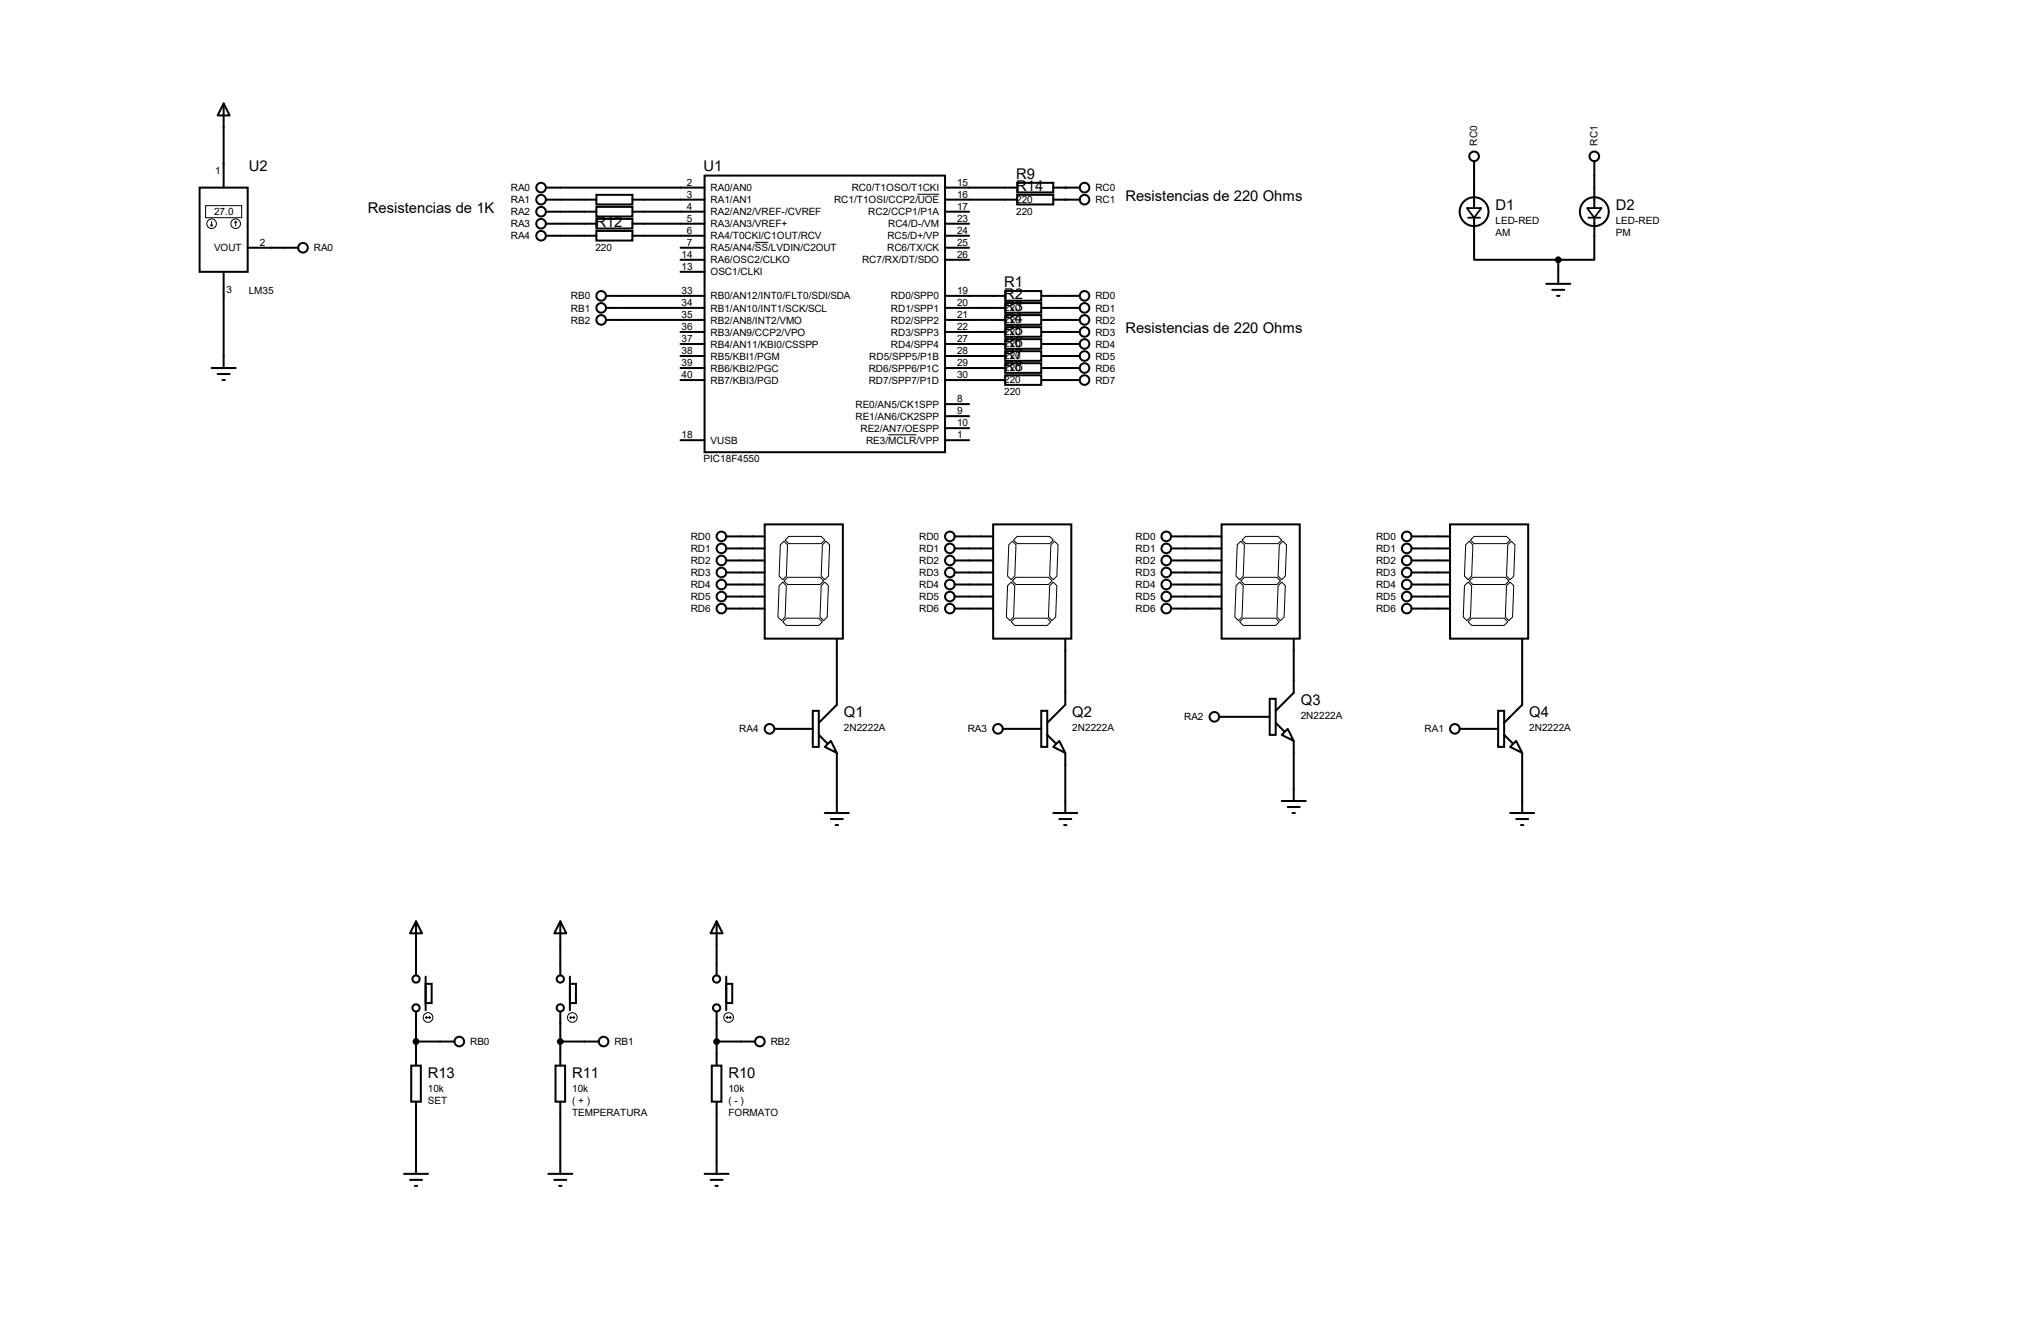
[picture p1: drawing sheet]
<svg xmlns="http://www.w3.org/2000/svg" width="432mm" height="279mm" viewBox="0 0 432 279" stroke-linecap="round" stroke-linejoin="round" font-family="sans-serif">
<g fill="none" stroke="#000" stroke-width=".42">
<path d="M42.2 39.6h10.1v17.8h-10.1zM47.2 21.8l1.3 2.6h-2.5zM47.2 21.8v17.8M115.3 39.6h33.5M148.8 37.1h50.8v58.4h-50.8zM199.6 39.6h15.3M214.9 38.6h7.6v2h-7.6zM222.5 39.6h5.6M311.4 34v9.9M336.8 34v9.9M47.2 57.4v20.3M52.3 52.3h10.7"/>
<path d="M115.3 42.2h10.7M115.3 44.7h10.7M115.3 47.2h10.7M115.3 49.8h10.7M126 41.1h7.6v2.1h-7.6zM126 43.7h7.6v2h-7.6zM126 46.2h7.6v2.1h-7.6zM126 48.8h7.6v2h-7.6zM133.6 42.2h15.2M133.6 44.7h15.2M133.6 47.2h15.2M133.6 49.8h15.2"/>
<path d="M143.8 52.3h5M143.8 54.9h5M143.8 57.4h5M199.6 42.2h15.3M199.6 44.7h5.1M199.6 47.2h5.1M199.6 49.8h5.1M199.6 52.3h5.1M199.6 54.9h5.1M214.9 41.1h7.6v2.1h-7.6zM222.5 42.2h5.6M311.4 46v8.9h17.8"/>
<path d="M326.6 59.9h5.1M329.2 54.9v5M336.8 46v8.9h-7.6M44.7 77.7h5.1M46 79h2.5M128 62.5h20.8M128 65h20.8M128 67.6h20.8M143.8 70.1h5M143.8 72.6h5M143.8 75.2h5M143.8 77.7h5"/>
<path d="M199.6 62.5h12.7M199.6 65h12.7M199.6 67.6h12.7M199.6 70.1h12.7M199.6 72.6h12.7M199.6 75.2h12.7M199.6 77.7h12.7M212.3 61.5h7.7v2h-7.7zM212.3 64h7.7v2h-7.7zM212.3 66.5h7.7v2.1h-7.7zM212.3 69.1h7.7v2h-7.7zM212.3 71.6h7.7v2.1h-7.7z"/>
<path d="M212.3 74.2h7.7v2h-7.7zM212.3 76.7h7.7v2h-7.7zM212.3 79.2h7.7v2.1h-7.7zM220 62.5h8.1M220 65h8.1M220 67.6h8.1M220 70.1h8.1M220 72.6h8.1M220 75.2h8.1M220 77.7h8.1M327.9 61.2h2.6M328.9 62.5h.5"/>
<path d="M47 80.3h.5M143.8 80.3h5M143.8 93h5M199.6 80.3h12.7M199.6 93h5.1M199.6 85.3h5.1M199.6 87.9h5.1M199.6 90.4h5.1M220 80.3h8.1M153.4 113.3h8.1M153.4 115.8h8.1M153.4 118.4h8.1"/>
<path d="M161.5 110.7h16.6v24.2h-16.6zM201.7 113.3h8.1M201.7 115.8h8.1M201.7 118.4h8.1M209.8 110.7h16.5v24.2h-16.5zM247.4 113.3h10.7M247.4 115.8h10.7M247.4 118.4h10.7M258.1 110.7h16.5v24.2h-16.5zM298.2 113.3h8.1M298.2 115.8h8.1M298.2 118.4h8.1"/>
<path d="M306.3 110.7h16.5v24.2h-16.5zM153.4 120.9h8.1M153.4 123.4h8.1M153.4 126h8.1M153.4 128.5h8.1M176.8 134.9v13.9l-3.8 3.9M201.7 120.9h8.1M201.7 123.4h8.1M201.7 126h8.1M201.7 128.5h8.1M225 134.9v13.9l-3.8 3.9M247.4 120.9h10.7"/>
<path d="M247.4 123.4h10.7M247.4 126h10.7M247.4 128.5h10.7M273.3 134.9v11.4l-3.8 3.8M298.2 120.9h8.1M298.2 123.4h8.1M298.2 126h8.1M298.2 128.5h8.1M321.6 134.9v13.9l-3.8 3.9M163.6 153.9h8.1M171.7 150.1h1.3v7.6h-1.3zM173 155.2l1.8 1.8"/>
<path d="M174.2 157.7l1.3-1.2 1.3 2.5zM176.8 159v12.7M211.8 153.9h8.2M220 150.1h1.2v7.6h-1.2zM221.2 155.2l1.8 1.8M222.5 157.7l1.3-1.2 1.2 2.5zM225 159v12.7M257.6 151.4h10.6M268.2 147.6h1.3v7.6h-1.3zM269.5 152.7l1.8 1.7M270.8 155.2l1.2-1.3 1.3 2.6zM273.3 156.5v12.7"/>
<path d="M308.4 153.9h8.1M316.5 150.1h1.3v7.6h-1.3zM317.8 155.2l1.7 1.8M319 157.7l1.3-1.2 1.3 2.5zM321.6 159v12.7M174.2 171.7h5.1M175.5 173h2.6M176.5 174.2h.5M222.5 171.7h5.1M223.8 173h2.5M224.8 174.2h.5M270.8 169.2h5"/>
<path d="M272 170.4h2.6M273 171.7h.6M319 171.7h5.1M320.3 173h2.5M321.3 174.2h.5M87.9 194.6l1.3 2.5h-2.6zM87.9 194.6v11.4M118.4 194.6l1.2 2.5h-2.5zM118.4 194.6v11.4M151.4 194.6l1.3 2.5h-2.6zM151.4 194.6v11.4M87.9 220h8.1"/>
<path d="M87.9 213.6v11.4M89.9 207.8h1.3v4h-1.3zM89.9 206.2v7.2M118.4 220h8.1M118.4 213.6v11.4M120.4 207.8h1.3v4h-1.3zM120.4 206.2v7.2M151.4 213.6v11.4M151.4 220h8.1M153.4 207.8h1.3v4h-1.3zM153.4 206.2v7.2M86.9 225h2v7.7h-2z"/>
<path d="M87.9 232.7v15.2M117.3 225h2.1v7.7h-2.1zM118.4 232.7v15.2M150.4 225h2v7.7h-2zM151.4 232.7v15.2M85.3 247.9h5.1M86.6 249.2h2.6M87.6 250.4h.5M115.8 247.9h5.1M117.1 249.2h2.5M118.1 250.4h.5M148.8 247.9h5.1"/>
<path d="M150.1 249.2h2.6M151.1 250.4h.5"/>
<circle cx="114.3" cy="39.6" r="1.02"/>
<circle cx="229.1" cy="39.6" r="1.02"/>
<circle cx="311.4" cy="33" r="1.02"/>
<circle cx="336.8" cy="33" r="1.02"/>
<circle cx="64" cy="52.3" r="1.02"/>
<circle cx="114.3" cy="42.2" r="1.02"/>
<circle cx="114.3" cy="44.7" r="1.02"/>
<circle cx="114.3" cy="47.2" r="1.02"/>
<circle cx="114.3" cy="49.8" r="1.02"/>
<circle cx="229.1" cy="42.2" r="1.02"/>
<circle cx="311.4" cy="44.7" r="3"/>
<circle cx="336.8" cy="44.7" r="3"/>
<circle cx="127" cy="65" r="1.02"/>
<circle cx="127" cy="62.5" r="1.02"/>
<circle cx="127" cy="67.6" r="1.02"/>
<circle cx="229.1" cy="75.2" r="1.02"/>
<circle cx="229.1" cy="65" r="1.02"/>
<circle cx="229.1" cy="67.6" r="1.02"/>
<circle cx="229.1" cy="70.1" r="1.02"/>
<circle cx="229.1" cy="62.5" r="1.02"/>
<circle cx="229.1" cy="72.6" r="1.02"/>
<circle cx="229.1" cy="77.7" r="1.02"/>
<circle cx="229.1" cy="80.3" r="1.02"/>
<circle cx="152.4" cy="115.8" r="1.02"/>
<circle cx="152.4" cy="113.3" r="1.02"/>
<circle cx="152.4" cy="118.4" r="1.02"/>
<circle cx="200.7" cy="113.3" r="1.02"/>
<circle cx="200.7" cy="118.4" r="1.02"/>
<circle cx="200.7" cy="115.8" r="1.02"/>
<circle cx="246.4" cy="115.8" r="1.02"/>
<circle cx="246.4" cy="113.3" r="1.02"/>
<circle cx="246.4" cy="118.4" r="1.02"/>
<circle cx="297.2" cy="115.8" r="1.02"/>
<circle cx="297.2" cy="113.3" r="1.02"/>
<circle cx="297.2" cy="118.4" r="1.02"/>
<circle cx="152.4" cy="126" r="1.02"/>
<circle cx="152.4" cy="123.4" r="1.02"/>
<circle cx="152.4" cy="120.9" r="1.02"/>
<circle cx="152.4" cy="128.5" r="1.02"/>
<circle cx="200.7" cy="120.9" r="1.02"/>
<circle cx="200.7" cy="126" r="1.02"/>
<circle cx="200.7" cy="128.5" r="1.02"/>
<circle cx="200.7" cy="123.4" r="1.02"/>
<circle cx="246.4" cy="120.9" r="1.02"/>
<circle cx="246.4" cy="123.4" r="1.02"/>
<circle cx="246.4" cy="126" r="1.02"/>
<circle cx="246.4" cy="128.5" r="1.02"/>
<circle cx="297.2" cy="120.9" r="1.02"/>
<circle cx="297.2" cy="123.4" r="1.02"/>
<circle cx="297.2" cy="128.5" r="1.02"/>
<circle cx="297.2" cy="126" r="1.02"/>
<circle cx="162.6" cy="153.9" r="1.02"/>
<circle cx="210.8" cy="153.9" r="1.02"/>
<circle cx="256.5" cy="151.4" r="1.02"/>
<circle cx="307.3" cy="153.9" r="1.02"/>
<circle cx="87.9" cy="212.9" r=".76"/>
<circle cx="87.9" cy="206.8" r=".76"/>
<circle cx="97" cy="220" r="1.02"/>
<circle cx="118.4" cy="212.9" r=".76"/>
<circle cx="118.4" cy="206.8" r=".76"/>
<circle cx="127.5" cy="220" r="1.02"/>
<circle cx="151.4" cy="206.8" r=".76"/>
<circle cx="151.4" cy="212.9" r=".76"/>
<circle cx="160.5" cy="220" r="1.02"/>
</g>
<g fill="#000">
<circle cx="225" cy="39.6" r=".21"/>
<circle cx="225" cy="42.2" r=".21"/>
</g>
<g fill="none" stroke="#000" stroke-width=".21">
<path d="M43.4 43.4h7.7v2.6h-7.7zM44.4 47.5l.3 .3M44.7 46.7v1.1M45 47.5l-.3 .3M49.8 46.7l-.3 .3M49.8 46.7l.2 .3M49.8 46.7v1.1M159.5 51.2h2.8M193.8 41h4.6M187.7 91.8h5.9M164.8 115.1l.8-.8 .8 .8-.3 6.6-.7 .7-.8-.7zM165.9 114l.7-.7h6.9l.7 .7-.7 .8h-6.9z"/>
<path d="M173.7 115.1l.8-.8 .8 .8-.3 6.6-.8 .7-.7-.7zM213.1 115.1l.8-.8 .7 .8-.2 6.6-.8 .7-.7-.7zM214.9 113.3h6.8l.8 .7-.8 .8h-6.8l-.8-.8zM222 115.1l.8-.8 .7 .8-.2 6.6-.8 .7-.8-.7zM262.1 114.3l.8 .8-.3 6.6-.7 .7-.8-.7 .3-6.6zM262.4 114l.7-.7h6.9l.8 .7-.8 .8h-6.9zM271 114.3l.8 .8-.3 6.6-.7 .7-.8-.7 .3-6.6zM309.6 115.1l.8-.8 .7 .8-.2 6.6-.8 .7-.7-.7zM310.6 114l.8-.7h6.9l.7 .7-.7 .8h-6.9zM318.5 115.1l.8-.8 .7 .8-.2 6.6-.8 .7-.7-.7zM164.6 123.7l.8-.8 .7 .8-.2 6.6-.8 .8-.8-.8zM165.4 131.3l.7-.7h6.9l.7 .7-.7 .8h-6.9z"/>
<path d="M166.4 121.9h6.8l.8 .8-.8 .7h-6.8l-.8-.7zM173.5 123.7l.7-.8 .8 .8-.2 6.6-.8 .8-.8-.8zM212.9 123.7l.7-.8 .8 .8-.3 6.6-.7 .8-.8-.8zM213.6 131.3l.8-.7h6.8l.8 .7-.8 .8h-6.8zM213.9 122.7l.7-.8h6.9l.7 .8-.7 .7h-6.9zM221.7 123.7l.8-.8 .8 .8-.3 6.6-.8 .8-.7-.8zM261.1 123.7l.8-.8 .7 .8-.2 6.6-.8 .8-.7-.8zM261.9 131.3l.7-.7h6.9l.8 .7-.8 .8h-6.9zM262.9 121.9h6.8l.8 .8-.8 .7h-6.8l-.8-.7zM270 123.7l.8-.8 .7 .8-.2 6.6-.8 .8-.8-.8zM309.4 123.7l.7-.8 .8 .8-.3 6.6-.7 .8-.8-.8zM310.1 131.3l.8-.7h6.9l.7 .7-.7 .8h-6.9z"/>
<path d="M311.1 121.9h6.9l.8 .8-.8 .7h-6.9l-.7-.7zM318.3 123.7l.7-.8 .8 .8-.3 6.6-.7 .8-.8-.8zM89.9 214.9h1M89.9 214.9l.3 .2M90.2 214.6l-.3 .3M90.7 214.6l.2 .3M90.9 214.9l-.2 .2M120.4 214.9h1M120.4 214.9l.2 .2M120.6 214.6l-.2 .3M121.2 214.6l.2 .3M121.4 214.9l-.2 .2"/>
<path d="M153.4 214.9h1M153.4 214.9l.3 .2M153.7 214.6l-.3 .3M154.2 214.6l.2 .3M154.4 214.9l-.2 .2"/>
<circle cx="44.7" cy="47.2" r="1.02"/>
<circle cx="49.8" cy="47.2" r="1.02"/>
<circle cx="90.4" cy="214.9" r="1.02"/>
<circle cx="120.9" cy="214.9" r="1.02"/>
<circle cx="153.9" cy="214.9" r="1.02"/>
</g>
<g fill="#000" stroke="#000" stroke-width=".42">
<circle cx="329.2" cy="54.9" r=".51"/>
<circle cx="87.9" cy="220" r=".51"/>
<circle cx="118.4" cy="220" r=".51"/>
<circle cx="151.4" cy="220" r=".51"/>
</g>
<path d="M309.9 43.9h3l-1.5 2.1zM310.1 46h2.6M335.3 43.9h3l-1.5 2.1zM335.5 46h2.6" fill="none" stroke="#000" stroke-width=".38"/>
<g font-size="3.1">
<text x="52.5" y="36.2">U2</text>
<text x="148.6" y="36.2">U1</text>
<text x="214.7" y="37.7">R9</text>
<text x="214.7" y="40.3">R14</text>
<text x="77.7" y="45">Resistencias de 1K</text>
<text x="125.8" y="47.9">R12</text>
<text x="237.7" y="42.5">Resistencias de 220 Ohms</text>
<text x="315.9" y="44.3">D1</text>
<text x="341.3" y="44.3">D2</text>
<text x="212.1" y="60.6">R1</text>
<text x="212.1" y="63.1">R2</text>
<text x="212.1" y="65.7">R3</text>
<text x="212.1" y="68.2">R4</text>
<text x="212.1" y="70.7">R5</text>
<text x="237.7" y="70.4">Resistencias de 220 Ohms</text>
<text x="212.1" y="73.3">R6</text>
<text x="212.1" y="75.8">R7</text>
<text x="212.1" y="78.4">R8</text>
<text x="274.8" y="148.9">Q3</text>
<text x="178.3" y="151.5">Q1</text>
<text x="226.5" y="151.5">Q2</text>
<text x="323" y="151.5">Q4</text>
<text x="90.4" y="227.7">R13</text>
<text x="120.9" y="227.7">R11</text>
<text x="153.9" y="227.7">R10</text>
</g>
<g font-size="2.1">
<text x="312.1" y="30.7" transform="rotate(-90 312.1 30.7)">RC0</text>
<text x="337.5" y="30.7" transform="rotate(-90 337.5 30.7)">RC1</text>
<text x="45.4" y="36.7">1</text>
<text x="107.9" y="40.4">RA0</text>
<text x="145.1" y="39.2">2</text>
<text x="145.1" y="41.8">3</text>
<text x="150.1" y="40.4">RA0/AN0</text>
<text x="179.9" y="40.4">RC0/T1OSO/T1CKI</text>
<text x="202.2" y="39.2">15</text>
<text x="202.2" y="41.8">16</text>
<text x="231.4" y="40.4">RC0</text>
<text x="45.2" y="45.5">27.0</text>
<text x="107.9" y="42.9">RA1</text>
<text x="107.9" y="45.5">RA2</text>
<text x="145.1" y="44.3">4</text>
<text x="145.1" y="46.9">5</text>
<text x="150.1" y="42.9">RA1/AN1</text>
<text x="150.1" y="45.5">RA2/AN2/VREF-/CVREF</text>
<text x="176.2" y="42.9">RC1/T1OSI/CCP2/UOE</text>
<text x="183.4" y="45.5">RC2/CCP1/P1A</text>
<text x="202.2" y="44.3">17</text>
<text x="202.2" y="46.9">23</text>
<text x="214.7" y="42.8">220</text>
<text x="214.7" y="45.3">220</text>
<text x="231.4" y="42.9">RC1</text>
<text x="315.9" y="47.2">LED-RED</text>
<text x="341.3" y="47.2">LED-RED</text>
<text x="45.2" y="53.1">VOUT</text>
<text x="54.9" y="51.9">2</text>
<text x="66.3" y="53.1">RA0</text>
<text x="107.9" y="48">RA3</text>
<text x="107.9" y="50.5">RA4</text>
<text x="125.8" y="53">220</text>
<text x="145.1" y="49.4">6</text>
<text x="145.1" y="51.9">7</text>
<text x="150.1" y="48">RA3/AN3/VREF+</text>
<text x="150.1" y="50.5">RA4/T0CKI/C1OUT/RCV</text>
<text x="150.1" y="53.1">RA5/AN4/SS/LVDIN/C2OUT</text>
<text x="187.4" y="53.1">RC6/TX/CK</text>
<text x="187.5" y="50.5">RC5/D+/VP</text>
<text x="187.6" y="48">RC4/D-/VM</text>
<text x="202.2" y="49.4">24</text>
<text x="202.2" y="51.9">25</text>
<text x="315.9" y="49.7">AM</text>
<text x="341.3" y="49.7">PM</text>
<text x="144" y="54.5">14</text>
<text x="144" y="57">13</text>
<text x="150.1" y="55.6">RA6/OSC2/CLKO</text>
<text x="150.1" y="58.2">OSC1/CLKI</text>
<text x="182.1" y="55.6">RC7/RX/DT/SDO</text>
<text x="202.2" y="54.5">26</text>
<text x="47.9" y="61.9">3</text>
<text x="52.5" y="62.1">LM35</text>
<text x="120.6" y="63.2">RB0</text>
<text x="120.6" y="65.8">RB1</text>
<text x="144" y="62.1">33</text>
<text x="144" y="64.6">34</text>
<text x="150.1" y="63.2">RB0/AN12/INT0/FLT0/SDI/SDA</text>
<text x="150.1" y="65.8">RB1/AN10/INT1/SCK/SCL</text>
<text x="188.2" y="63.2">RD0/SPP0</text>
<text x="188.2" y="65.8">RD1/SPP1</text>
<text x="202.2" y="62.1">19</text>
<text x="202.2" y="64.6">20</text>
<text x="212.1" y="65.7">220</text>
<text x="231.4" y="63.2">RD0</text>
<text x="231.4" y="65.8">RD1</text>
<text x="120.6" y="68.3">RB2</text>
<text x="144" y="67.2">35</text>
<text x="144" y="69.7">36</text>
<text x="150.1" y="68.3">RB2/AN8/INT2/VMO</text>
<text x="150.1" y="70.9">RB3/AN9/CCP2/VPO</text>
<text x="188.2" y="68.3">RD2/SPP2</text>
<text x="188.2" y="70.9">RD3/SPP3</text>
<text x="202.2" y="67.2">21</text>
<text x="202.2" y="69.7">22</text>
<text x="212.1" y="68.2">220</text>
<text x="212.1" y="70.7">220</text>
<text x="231.4" y="68.3">RD2</text>
<text x="231.4" y="70.9">RD3</text>
<text x="144" y="72.3">37</text>
<text x="144" y="74.8">38</text>
<text x="144" y="77.3">39</text>
<text x="150.1" y="73.4">RB4/AN11/KBI0/CSSPP</text>
<text x="150.1" y="75.9">RB5/KBI1/PGM</text>
<text x="183.6" y="75.9">RD5/SPP5/P1B</text>
<text x="188.2" y="73.4">RD4/SPP4</text>
<text x="202.2" y="72.3">27</text>
<text x="202.2" y="74.8">28</text>
<text x="202.2" y="77.3">29</text>
<text x="212.1" y="73.3">220</text>
<text x="212.1" y="75.8">220</text>
<text x="231.4" y="73.4">RD4</text>
<text x="231.4" y="75.9">RD5</text>
<text x="144" y="79.9">40</text>
<text x="150.1" y="78.5">RB6/KBI2/PGC</text>
<text x="150.1" y="81">RB7/KBI3/PGD</text>
<text x="183.5" y="78.5">RD6/SPP6/P1C</text>
<text x="183.5" y="81">RD7/SPP7/P1D</text>
<text x="202.2" y="79.9">30</text>
<text x="212.1" y="78.4">220</text>
<text x="212.1" y="80.9">220</text>
<text x="212.1" y="83.4">220</text>
<text x="231.4" y="78.5">RD6</text>
<text x="231.4" y="81">RD7</text>
<text x="180.7" y="86.1">RE0/AN5/CK1SPP</text>
<text x="180.7" y="88.6">RE1/AN6/CK2SPP</text>
<text x="202.2" y="85">8</text>
<text x="202.2" y="87.5">9</text>
<text x="144" y="92.6">18</text>
<text x="150.1" y="93.7">VUSB</text>
<text x="181.8" y="91.2">RE2/AN7/OESPP</text>
<text x="183" y="93.7">RE3/MCLR/VPP</text>
<text x="202.2" y="90">10</text>
<text x="202.2" y="92.6">1</text>
<text x="148.6" y="97.7">PIC18F4550</text>
<text x="145.9" y="114">RD0</text>
<text x="145.9" y="116.6">RD1</text>
<text x="145.9" y="119.1">RD2</text>
<text x="194.2" y="114">RD0</text>
<text x="194.2" y="116.6">RD1</text>
<text x="194.2" y="119.1">RD2</text>
<text x="239.9" y="114">RD0</text>
<text x="239.9" y="116.6">RD1</text>
<text x="239.9" y="119.1">RD2</text>
<text x="290.7" y="114">RD0</text>
<text x="290.7" y="116.6">RD1</text>
<text x="290.7" y="119.1">RD2</text>
<text x="145.9" y="121.7">RD3</text>
<text x="145.9" y="124.2">RD4</text>
<text x="194.2" y="121.7">RD3</text>
<text x="194.2" y="124.2">RD4</text>
<text x="239.9" y="121.7">RD3</text>
<text x="239.9" y="124.2">RD4</text>
<text x="290.7" y="121.7">RD3</text>
<text x="290.7" y="124.2">RD4</text>
<text x="145.9" y="126.7">RD5</text>
<text x="145.9" y="129.3">RD6</text>
<text x="194.2" y="126.7">RD5</text>
<text x="194.2" y="129.3">RD6</text>
<text x="239.9" y="126.7">RD5</text>
<text x="239.9" y="129.3">RD6</text>
<text x="290.7" y="126.7">RD5</text>
<text x="290.7" y="129.3">RD6</text>
<text x="156.2" y="154.7">RA4</text>
<text x="178.3" y="154.4">2N2222A</text>
<text x="204.4" y="154.7">RA3</text>
<text x="226.5" y="154.4">2N2222A</text>
<text x="250.1" y="152.1">RA2</text>
<text x="274.8" y="151.8">2N2222A</text>
<text x="300.9" y="154.7">RA1</text>
<text x="323" y="154.4">2N2222A</text>
<text x="99.3" y="220.7">RB0</text>
<text x="129.8" y="220.7">RB1</text>
<text x="162.8" y="220.7">RB2</text>
<text x="90.4" y="230.6">10k</text>
<text x="90.4" y="233.1">SET</text>
<text x="120.9" y="230.6">10k</text>
<text x="120.9" y="233.1">( + )</text>
<text x="153.9" y="230.6">10k</text>
<text x="153.9" y="233.1">( - )</text>
<text x="120.9" y="235.7">TEMPERATURA</text>
<text x="153.9" y="235.7">FORMATO</text>
</g>
</svg>
